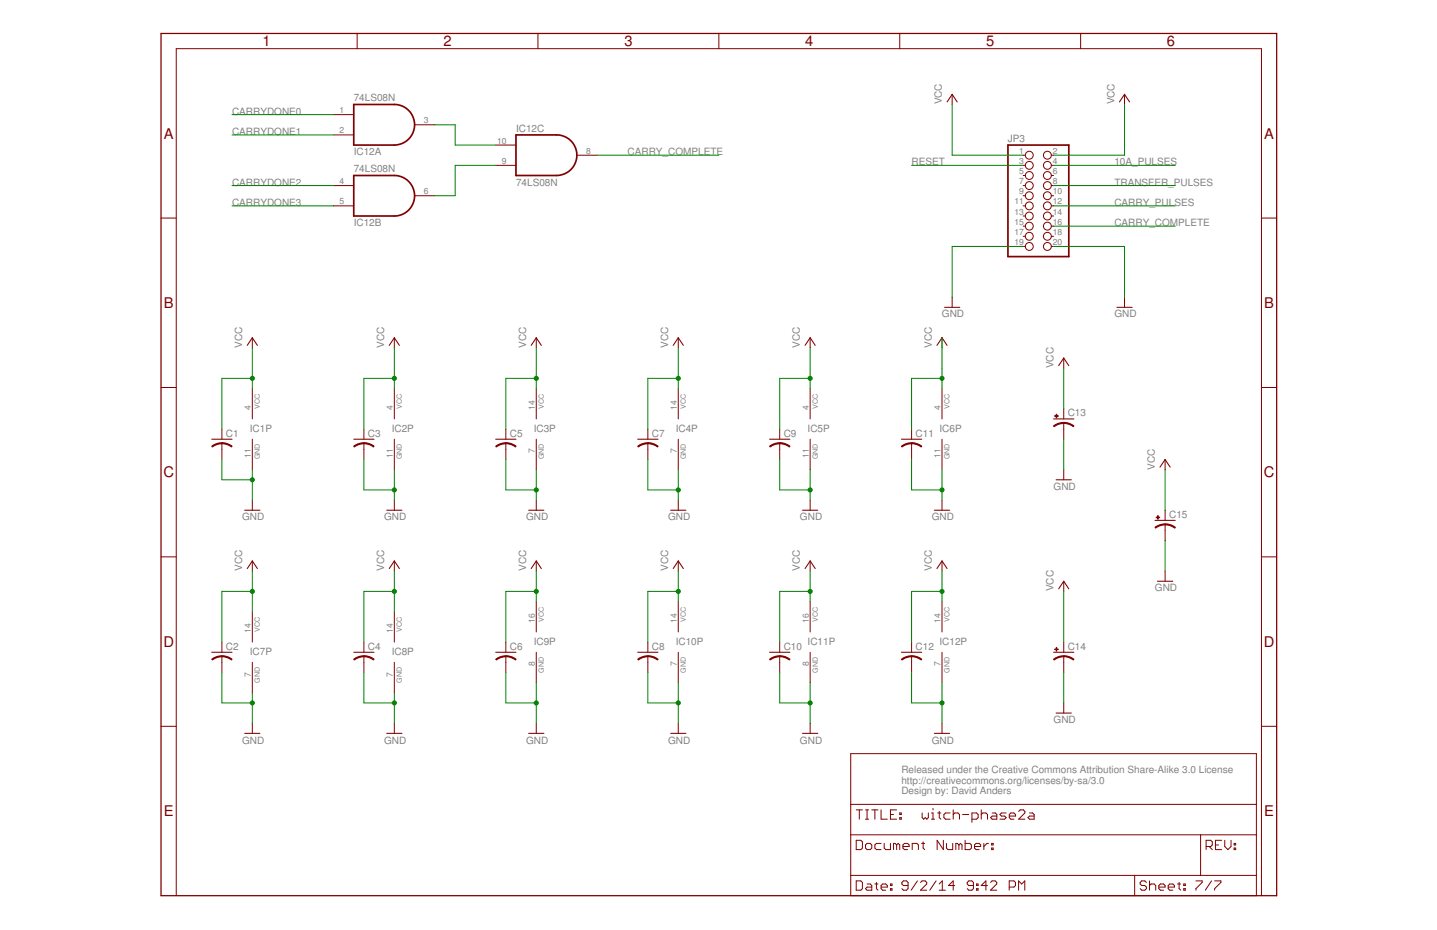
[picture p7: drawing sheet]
<svg xmlns="http://www.w3.org/2000/svg" width="432mm" height="279mm" viewBox="0 0 432 279" stroke-linecap="round" stroke-linejoin="round" font-family="sans-serif">
<path d="M48.4 10.1h335.2v259h-335.2z" fill="none" stroke="#800000" stroke-width=".38"/>
<g fill="none" stroke="#800000" stroke-width=".3">
<path d="M107.3 10.1v4.5M161.6 10.1v4.5M216 10.1v4.5M270.4 10.1v4.5M324.7 10.1v4.5M100.2 34.4h6.1M124.6 37.5h6.1M286.1 28.3v3.1M337.9 28.3v3.1M100.2 55.8h6.1M100.2 40.5h6.1M124.6 58.8h6.1"/>
<path d="M148.9 49.7h6.1M148.9 43.6h6.1M173.3 46.6h6.1M307.4 46.6h.7M307.4 49.7h.7M307.4 52.7h.7M307.4 55.8h.7M307.4 58.8h.7M315.9 46.6h.7M315.9 49.7h.7M315.9 52.7h.7M315.9 55.8h.7"/>
<path d="M315.9 58.8h.7M48.4 65.5h4.6M100.2 61.8h6.1M307.4 61.8h.7M307.4 64.9h.7M307.4 67.9h.7M307.4 71h.7M307.4 74h.7M315.9 61.8h.7M315.9 64.9h.7M315.9 67.9h.7M315.9 71h.7"/>
<path d="M315.9 74h.7M379.1 65.5h4.5M286.1 89.3v3M337.9 89.3v3M48.4 116.4h4.6M75.8 101.5v3M75.8 116.7v9.2M118.5 101.5v3M118.5 116.7v9.2M161.1 101.5v3M161.1 116.7v9.2M203.8 101.5v3"/>
<path d="M203.8 116.7v9.2M243.4 101.5v3M243.4 116.7v9.2M283.1 101.5v3M283.1 116.7v9.2M319.6 107.6v3M379.1 116.4h4.5M66.7 128.9v3.1M66.7 133.2v4.8M75.8 132v9.1M109.3 128.9v3.1M109.3 133.2v4.8"/>
<path d="M118.5 132v9.1M152 128.9v3.1M152 133.2v4.8M161.1 132v9.1M194.7 128.9v3.1M194.7 133.2v4.8M203.8 132v9.1M234.3 128.9v3.1M234.3 133.2v4.8M243.4 132v9.1M273.9 128.9v3.1M273.9 133.2v4.8"/>
<path d="M283.1 132v9.1M319.6 122.8v3.1M319.6 127.1v4.9M350.1 138v3.1M75.8 150.2v3.1M118.5 150.2v3.1M161.1 150.2v3.1M203.8 150.2v3.1M243.4 150.2v3.1M283.1 150.2v3.1M319.6 141.1v3M350.1 153.3v3"/>
<path d="M350.1 157.5v4.9M48.4 167.3h4.6M75.8 168.5v3.1M118.5 168.5v3.1M161.1 168.5v3.1M203.8 168.5v3.1M243.4 168.5v3.1M283.1 168.5v3.1M319.6 174.6v3.1M350.1 171.6v3M379.1 167.3h4.5M66.7 192.9v3.1"/>
<path d="M66.7 197.2v4.8M75.8 183.8v9.1M75.8 199v9.1M109.3 192.9v3.1M109.3 197.2v4.8M118.5 183.8v9.1M118.5 199v9.1M152 192.9v3.1M152 197.2v4.8M161.1 180.7v9.2M161.1 196v9.1M194.7 192.9v3.1"/>
<path d="M194.7 197.2v4.8M203.8 180.7v9.2M203.8 196v9.1M234.3 192.9v3.1M234.3 197.2v4.8M243.4 180.7v9.2M243.4 196v9.1M273.9 192.9v3.1M273.9 197.2v4.8M283.1 180.7v9.2M283.1 196v9.1M319.6 192.9v3.1"/>
<path d="M319.6 197.2v4.8M48.4 218.2h4.6M75.8 217.3v3M118.5 217.3v3M161.1 217.3v3M203.8 217.3v3M243.4 217.3v3M283.1 217.3v3M319.6 211.2v3M379.1 218.2h4.5M255.6 226.4h121.9v42.7h-121.9zM255.6 250.8h121.9"/>
<path d="M255.6 241.7h121.9M257.3 252.5h1.4l.4 .4v1.9l-.4 .4h-1.4zM257.3 243.3h1.8M258.2 243.3v2.8M260.1 253.9l.4-.5h1l.5 .5v.9l-.5 .4h-1l-.4-.4zM260.1 243.3h.9M260.1 246.1h.9M260.5 243.3v2.8M262 243.3h1.8M262.9 243.3v2.8M264.8 243.3v2.8h1.8M264.8 253.4h-1.4l-.5 .5v.9l.5 .4h1.4"/>
<path d="M265.7 253.4v1.4l.4 .4h1.5v-1.8M267.6 244.7h.9M269.4 253.9l.5-.5 .5 .5v1.3M269.4 243.3h-1.8v2.8h1.8M269.4 253.9l-.4-.5h-.5v1.8M269.4 253.9v1.3M270.4 244.2h.4v.5h-.4zM270.4 245.6h.4v.5h-.4zM271.3 254.3h1.9v-.4l-.5-.5h-.9l-.5 .5v.9l.5 .4h.9M274.1 255.2v-1.8h1.4l.5 .5v1.3M276.9 253.4h1M277.1 244.2v1.4l.5 .5 .4-.5 .5 .5 .5-.5v-1.4"/>
<path d="M277.4 252.9v1.9l.5 .4M279.9 246.1h.9M279.9 244.2h.5v1.9M280.4 242.8v.5M281.7 244.2h1M282.2 243.8v1.8l.5 .5M283.5 252.5v2.7l-1.9-2.7v2.7M284.4 253.4v1.4l.5 .4h1.4v-1.8M285.5 244.2h-1.4l-.5 .5v.9l.5 .5h1.4M286.4 243.3v2.8M286.4 244.7l.5-.5h.9l.5 .5v1.4M288.1 253.9l-.4-.5h-.5v1.8"/>
<path d="M288.1 253.9v1.3M288.1 253.9l.5-.5 .5 .5v1.3M289.2 244.7h1.9M290 252.5v2.7h1.4l.5-.4v-.9l-.5-.5h-1.4M292.1 246.1h1.4l.4-.5v-.9l-.4-.5h-1.4v2.9M292.8 254.3h1.9v-.4l-.5-.5h-.9l-.5 .5v.9l.5 .4h.9M294.9 244.7l.4-.5h.9l.5 .5v1.4M294.9 243.3v2.8M295.6 253.4v1.8M297 253.4h-.4l-1 .9M298 254.8h.4v.4h-.4zM298 253.4h.4v.5h-.4z"/>
<path d="M298.1 244.2h1l.4 .5v1.4h-1.4l-.4-.5 .4-.4h1.4M302.3 244.2h-1.4l-.4 .5 .4 .5h1l.4 .4-.4 .5h-1.4M303.3 245.2h1.8v-.5l-.4-.5h-1l-.4 .5v.9l.4 .5h1M306.1 243.8l.5-.5h.9l.5 .5v.4l-1.9 1.9h1.9M309.4 244.2h.9l.4 .5v1.4h-1.3l-.5-.5 .5-.4h1.3M360.8 250.8v12.2M362.4 254.3h1.4l.5-.4v-1l-.5-.4h-1.4v2.7M363.3 254.3l1 .9M365.2 253.9h1M367.1 252.5h-1.9v2.7h1.9M368 252.5v1.8l1 .9 .9-.9v-1.8M370.8 254.8h.5v.4h-.5z"/>
<path d="M370.8 253.4h.5v.5h-.5zM53 269.1v-254.5h326.1v254.5M255.6 263h121.9M257.3 264.6h1.4l.4 .5v1.9l-.4 .4h-1.4zM260.5 265.6h1l.5 .4v1.4h-1.5l-.4-.4 .4-.5h1.5M262.9 265.6h.9M263.4 265.1v1.9l.4 .4M264.8 266.5h1.8v-.5l-.5-.4h-.9l-.4 .4v1l.4 .4h.9M267.6 267h.4v.4h-.4zM267.6 265.6h.4v.4h-.4zM272.9 266h-1.4l-.5-.4v-.5l.5-.5h.9l.5 .5v1.9l-.5 .4h-.9l-.5-.4M275.7 264.6l-1.9 2.8"/>
<path d="M276.6 265.1l.5-.5h.9l.5 .5v.5l-1.9 1.8h1.9M281.3 264.6l-1.9 2.8M282.2 267.4h1.9M282.2 265.6l.9-1v2.8M286.9 266h-1.9l1.4-1.4v2.8M292.5 266h-1.4l-.5-.4v-.5l.5-.5h.9l.5 .5v1.9l-.5 .4h-.9l-.5-.4M293.4 267h.5v.4h-.5zM293.4 265.6h.5v.4h-.5zM296.7 266h-1.9l1.4-1.4v2.8M297.6 265.1l.5-.5h.9l.5 .5v.5l-1.9 1.8h1.9M303.3 266.5h1.4l.4-.5v-.9l-.4-.5h-1.4v2.8M306.1 267.4v-2.8l.9 1 .9-1v2.8"/>
<path d="M341 263v6.1M344.5 265.1l-.5-.5h-.9l-.5 .5v.5l.5 .4h.9l.5 .5v.5l-.5 .4h-.9l-.5-.4M345.4 266l.5-.4h.9l.5 .4v1.4M345.4 264.6v2.8M348.2 266.5h1.9v-.5l-.5-.4h-.9l-.5 .4v1l.5 .4h.9M351 266.5h1.9v-.5l-.5-.4h-.9l-.5 .4v1l.5 .4h.9M353.8 265.6h1M354.3 265.1v1.9l.5 .4M355.7 267h.5v.4h-.5zM355.7 265.6h.5v.4h-.5zM359.4 264.6h1.8v.5l-1.8 1.9v.4M364 264.6l-1.8 2.8"/>
<path d="M365 264.6h1.9v.5l-1.9 1.9v.4"/>
<circle cx="309.3" cy="49.7" r="1.19"/>
<circle cx="309.3" cy="55.8" r="1.19"/>
<circle cx="309.3" cy="52.7" r="1.19"/>
<circle cx="309.3" cy="46.6" r="1.19"/>
<circle cx="309.3" cy="58.8" r="1.19"/>
<circle cx="314.7" cy="46.6" r="1.19"/>
<circle cx="314.7" cy="55.8" r="1.19"/>
<circle cx="314.7" cy="58.8" r="1.19"/>
<circle cx="314.7" cy="49.7" r="1.19"/>
<circle cx="314.7" cy="52.7" r="1.19"/>
<circle cx="309.3" cy="64.9" r="1.19"/>
<circle cx="309.3" cy="67.9" r="1.19"/>
<circle cx="309.3" cy="74" r="1.19"/>
<circle cx="309.3" cy="61.8" r="1.19"/>
<circle cx="309.3" cy="71" r="1.19"/>
<circle cx="314.7" cy="61.8" r="1.19"/>
<circle cx="314.7" cy="71" r="1.19"/>
<circle cx="314.7" cy="64.9" r="1.19"/>
<circle cx="314.7" cy="67.9" r="1.19"/>
<circle cx="314.7" cy="74" r="1.19"/>
</g>
<path d="M106.3 31.4h12.2a6.1 6.1 0 0 1 6.1 6.1 6.1 6.1 0 0 1-6.1 6.1h-12.2zM106.3 52.7h12.2a6.1 6.1 0 0 1 6.1 6.1 6.1 6.1 0 0 1-6.1 6.1h-12.2zM155 40.5h12.2a6.1 6.1 0 0 1 6.1 6.1 6.1 6.1 0 0 1-6.1 6.1h-12.2zM302.9 43.6h18.3v33.5h-18.3z" fill="none" stroke="#800000" stroke-width=".51"/>
<g fill="none" stroke="#800000" stroke-width=".32">
<path d="M284.6 30.6l1.5-2.3 1.5 2.3M336.4 30.6l1.5-2.3 1.5 2.3M283.8 92.3h4.6M335.6 92.3h4.6M74.3 103.8l1.5-2.3 1.5 2.3M117 103.8l1.5-2.3 1.5 2.3M159.6 103.8l1.5-2.3 1.6 2.3M202.3 103.8l1.5-2.3 1.5 2.3M241.9 103.8l1.5-2.3 1.6 2.3M281.5 103.8l1.6-2.3 1.5 2.3M318.1 109.9l1.5-2.3 1.6 2.3M63.6 132h6.1"/>
<path d="M106.3 132h6.1M148.9 132h6.1M191.6 132h6.1M231.2 132h6.1M270.9 132h6.1M316.6 125.9h6.1M73.5 153.3h4.6M116.2 153.3h4.6M158.9 153.3h4.5M201.5 153.3h4.6M241.2 153.3h4.5M280.8 153.3h4.5"/>
<path d="M317.4 144.1h4.5M347 156.3h6.1M348.6 140.3l1.5-2.3 1.5 2.3M74.3 170.8l1.5-2.3 1.5 2.3M117 170.8l1.5-2.3 1.5 2.3M159.6 170.8l1.5-2.3 1.6 2.3M202.3 170.8l1.5-2.3 1.5 2.3M241.9 170.8l1.5-2.3 1.6 2.3M281.5 170.8l1.6-2.3 1.5 2.3M318.1 176.9l1.5-2.3 1.6 2.3M347.8 174.6h4.6M63.6 196h6.1"/>
<path d="M106.3 196h6.1M148.9 196h6.1M191.6 196h6.1M231.2 196h6.1M270.9 196h6.1M316.6 196h6.1M317.4 214.2h4.5M73.5 220.3h4.6M116.2 220.3h4.6M158.9 220.3h4.5M201.5 220.3h4.6M241.2 220.3h4.5"/>
<path d="M280.8 220.3h4.5"/>
</g>
<g fill="#800000" stroke="#800000" stroke-width=".3">
<path d="M319.6 197l1.9 .4 1.2 .7-.2 .2-1.6-.8-1.3-.2z" fill-rule="evenodd"/>
<path d="M316.6 198.1l1.7-.9 1.3-.2v.3l-1.8 .4-1 .6z" fill-rule="evenodd"/>
<path d="M319.6 126.9l1.4 .2 1.7 .9-.2 .2-1-.6-1.9-.4z" fill-rule="evenodd"/>
<path d="M316.6 128l1.2-.7 1.8-.4v.3l-1.2 .2-1.6 .8z" fill-rule="evenodd"/>
<path d="M66.7 197l1.9 .4 1.1 .7-.1 .2-1.7-.8-1.2-.2z" fill-rule="evenodd"/>
<path d="M63.6 198.1l1.7-.9 1.4-.2v.3l-1.8 .4-1.1 .6z" fill-rule="evenodd"/>
<path d="M109.3 197l1.9 .4 1.2 .7-.2 .2-1.6-.8-1.3-.2z" fill-rule="evenodd"/>
<path d="M106.3 198.1l1.7-.9 1.3-.2v.3l-1.8 .4-1 .6z" fill-rule="evenodd"/>
<path d="M152 197l1.9 .4 1.2 .7-.2 .2-1.7-.8-1.2-.2z" fill-rule="evenodd"/>
<path d="M148.9 198.1l1.8-.9 1.3-.2v.3l-1.8 .4-1.1 .6z" fill-rule="evenodd"/>
<path d="M194.7 197l1.9 .4 1.2 .7-.2 .2-1.7-.8-1.2-.2z" fill-rule="evenodd"/>
<path d="M191.6 198.1l1.7-.9 1.4-.2v.3l-1.8 .4-1.1 .6z" fill-rule="evenodd"/>
<path d="M234.3 197l1.9 .4 1.2 .7-.2 .2-1.7-.8-1.2-.2z" fill-rule="evenodd"/>
<path d="M231.2 198.1l1.7-.9 1.4-.2v.3l-1.8 .4-1.1 .6z" fill-rule="evenodd"/>
<path d="M273.9 197l1.9 .4 1.2 .7-.2 .2-1.7-.8-1.2-.2z" fill-rule="evenodd"/>
<path d="M270.9 198.1l1.7-.9 1.3-.2v.3l-1.8 .4-1.1 .6z" fill-rule="evenodd"/>
<path d="M66.7 133l1.3 .2 1.7 .8-.1 .3-1.1-.6-1.8-.4z" fill-rule="evenodd"/>
<path d="M63.6 134l1.2-.6 1.9-.4v.3l-1.3 .2-1.6 .8z" fill-rule="evenodd"/>
<path d="M109.3 133l1.4 .2 1.7 .8-.2 .3-1-.6-1.9-.4z" fill-rule="evenodd"/>
<path d="M106.3 134l1.2-.6 1.8-.4v.3l-1.2 .2-1.6 .8z" fill-rule="evenodd"/>
<path d="M152 133l1.4 .2 1.7 .8-.2 .3-1.1-.6-1.8-.4z" fill-rule="evenodd"/>
<path d="M148.9 134l1.2-.6 1.9-.4v.3l-1.2 .2-1.7 .8z" fill-rule="evenodd"/>
<path d="M194.7 133l1.3 .2 1.8 .8-.2 .3-1.1-.6-1.8-.4z" fill-rule="evenodd"/>
<path d="M191.6 134l1.2-.6 1.9-.4v.3l-1.2 .2-1.7 .8z" fill-rule="evenodd"/>
<path d="M234.3 133l1.4 .2 1.7 .8-.2 .3-1.1-.6-1.8-.4z" fill-rule="evenodd"/>
<path d="M231.2 134l1.2-.6 1.9-.4v.3l-1.2 .2-1.7 .8z" fill-rule="evenodd"/>
<path d="M273.9 133l1.4 .2 1.7 .8-.2 .3-1.1-.6-1.8-.4z" fill-rule="evenodd"/>
<path d="M270.9 134l1.1-.6 1.9-.4v.3l-1.2 .2-1.7 .8z" fill-rule="evenodd"/>
<path d="M350.1 157.4l1.9 .3 1.2 .7-.2 .3-1.7-.9-1.2-.1z" fill-rule="evenodd"/>
<path d="M347 158.4l1.2-.6 1.9-.4v.3l-1.8 .4-1.1 .6z" fill-rule="evenodd"/>
</g>
<g fill="#800000" stroke="#800000" stroke-width=".3">
<path d="M316.9 195h1.1v.2h-1.1z"/>
<path d="M317.4 194.5h.1v1.1h-.1z"/>
<path d="M316.9 124.9h1.1v.2h-1.1z"/>
<path d="M317.4 124.5h.1v1h-.1z"/>
<path d="M347.4 155.4h1.1v.1h-1.1z"/>
<path d="M347.9 154.9h.1v1.1h-.1z"/>
</g>
<g fill="none" stroke="#008000" stroke-width=".3">
<path d="M69.7 34.4h30.5M130.7 37.5h6.1v6.1h12.1M286.1 31.4v15.2h21.3M337.9 31.4v15.2h-21.3M69.7 55.8h30.5M69.7 40.5h30.5M148.9 49.7h-12.1v9.1h-6.1M179.4 46.6h36.6M273.9 49.7h33.5M316.6 49.7h36.5M316.6 55.8h36.5M69.7 61.8h30.5"/>
<path d="M307.4 74h-21.3v15.3M316.6 67.9h36.5M316.6 74h21.3v15.3M316.6 61.8h36.5M75.8 104.5v12.2M75.8 113.7h-9.1v15.2M118.5 113.7h-9.2v15.2M118.5 104.5v12.2M161.1 113.7h-9.1v15.2M161.1 104.5v12.2M203.8 113.7h-9.1v15.2M203.8 104.5v12.2"/>
<path d="M243.4 113.7h-9.1v15.2M243.4 104.5v12.2M283.1 113.7h-9.2v15.2M283.1 101.5v15.2M319.6 110.6v12.2M66.7 138v6.1h9.1M109.3 138v9.2h9.2M152 138v9.2h9.1M194.7 138v9.2h9.1M234.3 138v9.2h9.1M273.9 138v9.2h9.2M319.6 132v9.1"/>
<path d="M75.8 141.1v9.1M118.5 141.1v9.1M161.1 141.1v9.1M203.8 141.1v9.1M243.4 141.1v9.1M283.1 141.1v9.1M350.1 141.1v12.2M75.8 171.6v12.2M75.8 177.7h-9.1v15.2M118.5 171.6v12.2M118.5 177.7h-9.2v15.2M161.1 171.6v9.1"/>
<path d="M161.1 177.7h-9.1v15.2M203.8 171.6v9.1M203.8 177.7h-9.1v15.2M243.4 171.6v9.1M243.4 177.7h-9.1v15.2M283.1 171.6v9.1M283.1 177.7h-9.2v15.2M319.6 177.7v15.2M350.1 162.4v9.2M66.7 202v9.2h9.1M75.8 208.1v9.2M109.3 202v9.2h9.2"/>
<path d="M118.5 208.1v9.2M152 202v9.2h9.1M161.1 205.1v12.2M194.7 202v9.2h9.1M203.8 205.1v12.2M234.3 202v9.2h9.1M243.4 205.1v12.2M273.9 202v9.2h9.2M283.1 205.1v12.2M319.6 202v9.2"/>
</g>
<g fill="#008000" stroke="#008000" stroke-width=".3">
<circle cx="75.8" cy="113.7" r=".61"/>
<circle cx="118.5" cy="113.7" r=".61"/>
<circle cx="161.1" cy="113.7" r=".61"/>
<circle cx="203.8" cy="113.7" r=".61"/>
<circle cx="243.4" cy="113.7" r=".61"/>
<circle cx="283.1" cy="113.7" r=".61"/>
<circle cx="75.8" cy="177.7" r=".61"/>
<circle cx="118.5" cy="177.7" r=".61"/>
<circle cx="161.1" cy="177.7" r=".61"/>
<circle cx="203.8" cy="177.7" r=".61"/>
<circle cx="243.4" cy="177.7" r=".61"/>
<circle cx="283.1" cy="177.7" r=".61"/>
<circle cx="75.8" cy="144.1" r=".61"/>
<circle cx="118.5" cy="147.2" r=".61"/>
<circle cx="161.1" cy="147.2" r=".61"/>
<circle cx="203.8" cy="147.2" r=".61"/>
<circle cx="243.4" cy="147.2" r=".61"/>
<circle cx="283.1" cy="147.2" r=".61"/>
<circle cx="75.8" cy="211.2" r=".61"/>
<circle cx="118.5" cy="211.2" r=".61"/>
<circle cx="161.1" cy="211.2" r=".61"/>
<circle cx="203.8" cy="211.2" r=".61"/>
<circle cx="243.4" cy="211.2" r=".61"/>
<circle cx="283.1" cy="211.2" r=".61"/>
</g>
<g font-size="4.4" fill="#800000">
<text x="78.9" y="13.9">1</text>
<text x="133.3" y="13.9">2</text>
<text x="187.6" y="13.9">3</text>
<text x="242" y="13.9">4</text>
<text x="296.3" y="13.9">5</text>
<text x="350.7" y="13.9">6</text>
<text x="49.2" y="41.6">A</text>
<text x="379.9" y="41.6">A</text>
<text x="49.2" y="92.5">B</text>
<text x="379.9" y="92.5">B</text>
<text x="49.1" y="143.4">C</text>
<text x="379.8" y="143.4">C</text>
<text x="49.1" y="194.3">D</text>
<text x="379.8" y="194.3">D</text>
<text x="49.2" y="245.2">E</text>
<text x="379.9" y="245.2">E</text>
</g>
<g font-size="3" fill="#808080">
<text x="69.7" y="34.4">CARRYDONE0</text>
<text x="106.3" y="30.5">74LS08N</text>
<text x="283.1" y="31.4" transform="rotate(-90 283.1 31.4)">VCC</text>
<text x="334.9" y="31.4" transform="rotate(-90 334.9 31.4)">VCC</text>
<text x="69.7" y="40.5">CARRYDONE1</text>
<text x="155.1" y="39.8">IC12C</text>
<text x="106.3" y="46.5">IC12A</text>
<text x="188.6" y="46.6">CARRY_COMPLETE</text>
<text x="302.9" y="42.8">JP3</text>
<text x="106.3" y="51.8">74LS08N</text>
<text x="273.9" y="49.7">RESET</text>
<text x="334.9" y="49.7">10A_PULSES</text>
<text x="69.7" y="55.8">CARRYDONE2</text>
<text x="155.1" y="55.8">74LS08N</text>
<text x="334.9" y="55.8">TRANSFER_PULSES</text>
<text x="69.7" y="61.9">CARRYDONE3</text>
<text x="334.9" y="61.9">CARRY_PULSES</text>
<text x="106.3" y="67.8">IC12B</text>
<text x="334.9" y="68">CARRY_COMPLETE</text>
<text x="283.1" y="95.4">GND</text>
<text x="334.9" y="95.4">GND</text>
<text x="72.8" y="104.5" transform="rotate(-90 72.8 104.5)">VCC</text>
<text x="115.4" y="104.5" transform="rotate(-90 115.4 104.5)">VCC</text>
<text x="158.1" y="104.5" transform="rotate(-90 158.1 104.5)">VCC</text>
<text x="200.8" y="104.5" transform="rotate(-90 200.8 104.5)">VCC</text>
<text x="240.4" y="104.5" transform="rotate(-90 240.4 104.5)">VCC</text>
<text x="280" y="104.5" transform="rotate(-90 280 104.5)">VCC</text>
<text x="316.6" y="110.6" transform="rotate(-90 316.6 110.6)">VCC</text>
<text x="320.8" y="125.1">C13</text>
<text x="67.9" y="131.2">C1</text>
<text x="75.1" y="129.7">IC1P</text>
<text x="110.6" y="131.2">C3</text>
<text x="117.7" y="129.7">IC2P</text>
<text x="153.2" y="131.2">C5</text>
<text x="160.4" y="129.7">IC3P</text>
<text x="195.9" y="131.2">C7</text>
<text x="203.1" y="129.7">IC4P</text>
<text x="235.5" y="131.2">C9</text>
<text x="242.7" y="129.7">IC5P</text>
<text x="275.1" y="131.2">C11</text>
<text x="282.3" y="129.7">IC6P</text>
<text x="347.1" y="141.1" transform="rotate(-90 347.1 141.1)">VCC</text>
<text x="316.6" y="147.2">GND</text>
<text x="351.3" y="155.6">C15</text>
<text x="72.8" y="156.3">GND</text>
<text x="115.4" y="156.3">GND</text>
<text x="158.1" y="156.3">GND</text>
<text x="200.8" y="156.3">GND</text>
<text x="240.4" y="156.3">GND</text>
<text x="280" y="156.3">GND</text>
<text x="72.8" y="171.6" transform="rotate(-90 72.8 171.6)">VCC</text>
<text x="115.4" y="171.6" transform="rotate(-90 115.4 171.6)">VCC</text>
<text x="158.1" y="171.6" transform="rotate(-90 158.1 171.6)">VCC</text>
<text x="200.8" y="171.6" transform="rotate(-90 200.8 171.6)">VCC</text>
<text x="240.4" y="171.6" transform="rotate(-90 240.4 171.6)">VCC</text>
<text x="280" y="171.6" transform="rotate(-90 280 171.6)">VCC</text>
<text x="316.6" y="177.7" transform="rotate(-90 316.6 177.7)">VCC</text>
<text x="347.1" y="177.7">GND</text>
<text x="67.9" y="195.2">C2</text>
<text x="75.1" y="196.7">IC7P</text>
<text x="110.6" y="195.2">C4</text>
<text x="117.7" y="196.7">IC8P</text>
<text x="153.2" y="195.2">C6</text>
<text x="160.4" y="193.7">IC9P</text>
<text x="195.9" y="195.2">C8</text>
<text x="203.1" y="193.7">IC10P</text>
<text x="235.5" y="195.2">C10</text>
<text x="242.7" y="193.7">IC11P</text>
<text x="275.1" y="195.2">C12</text>
<text x="282.3" y="193.7">IC12P</text>
<text x="320.8" y="195.2">C14</text>
<text x="316.6" y="217.3">GND</text>
<text x="72.8" y="223.4">GND</text>
<text x="115.4" y="223.4">GND</text>
<text x="158.1" y="223.4">GND</text>
<text x="200.8" y="223.4">GND</text>
<text x="240.4" y="223.4">GND</text>
<text x="280" y="223.4">GND</text>
<text x="270.9" y="232.2">Released under the Creative Commons Attribution Share-Alike 3.0 License</text>
<text x="270.9" y="235.4">http://creativecommons.org/licenses/by-sa/3.0</text>
<text x="270.9" y="238.6">Design by: David Anders</text>
</g>
<g font-size="2.6" fill="#808080">
<text x="102" y="34">1</text>
<text x="102" y="40.1">2</text>
<text x="127.4" y="37.1">3</text>
<text x="149.4" y="43.1">10</text>
<text x="176.1" y="46.2">8</text>
<text x="306.2" y="46.2">1</text>
<text x="316.3" y="46.2">2</text>
<text x="150.8" y="49.2">9</text>
<text x="306.2" y="49.2">3</text>
<text x="306.2" y="52.3">5</text>
<text x="316.3" y="49.2">4</text>
<text x="316.3" y="52.3">6</text>
<text x="102" y="55.3">4</text>
<text x="127.4" y="58.4">6</text>
<text x="306.2" y="55.3">7</text>
<text x="306.2" y="58.4">9</text>
<text x="316.3" y="55.3">8</text>
<text x="316.3" y="58.4">10</text>
<text x="102" y="61.4">5</text>
<text x="304.8" y="61.4">11</text>
<text x="304.8" y="64.5">13</text>
<text x="316.3" y="61.4">12</text>
<text x="316.3" y="64.5">14</text>
<text x="304.8" y="67.5">15</text>
<text x="304.8" y="70.6">17</text>
<text x="316.3" y="67.5">16</text>
<text x="316.3" y="70.6">18</text>
<text x="304.8" y="73.6">19</text>
<text x="316.3" y="73.6">20</text>
<text x="75.4" y="123.1" transform="rotate(-90 75.4 123.1)">4</text>
<text x="118.1" y="123.1" transform="rotate(-90 118.1 123.1)">4</text>
<text x="160.7" y="123.1" transform="rotate(-90 160.7 123.1)">14</text>
<text x="203.4" y="123.1" transform="rotate(-90 203.4 123.1)">14</text>
<text x="243" y="123.1" transform="rotate(-90 243 123.1)">4</text>
<text x="282.6" y="123.1" transform="rotate(-90 282.6 123.1)">4</text>
<text x="75.4" y="137.6" transform="rotate(-90 75.4 137.6)">11</text>
<text x="118.1" y="137.6" transform="rotate(-90 118.1 137.6)">11</text>
<text x="160.7" y="136.2" transform="rotate(-90 160.7 136.2)">7</text>
<text x="203.4" y="136.2" transform="rotate(-90 203.4 136.2)">7</text>
<text x="243" y="137.6" transform="rotate(-90 243 137.6)">11</text>
<text x="282.6" y="137.6" transform="rotate(-90 282.6 137.6)">11</text>
<text x="75.4" y="190.1" transform="rotate(-90 75.4 190.1)">14</text>
<text x="118.1" y="190.1" transform="rotate(-90 118.1 190.1)">14</text>
<text x="160.7" y="187.1" transform="rotate(-90 160.7 187.1)">16</text>
<text x="203.4" y="187.1" transform="rotate(-90 203.4 187.1)">14</text>
<text x="243" y="187.1" transform="rotate(-90 243 187.1)">16</text>
<text x="282.6" y="187.1" transform="rotate(-90 282.6 187.1)">14</text>
<text x="75.4" y="203.2" transform="rotate(-90 75.4 203.2)">7</text>
<text x="118.1" y="203.2" transform="rotate(-90 118.1 203.2)">7</text>
<text x="160.7" y="200.2" transform="rotate(-90 160.7 200.2)">8</text>
<text x="203.4" y="200.2" transform="rotate(-90 203.4 200.2)">7</text>
<text x="243" y="200.2" transform="rotate(-90 243 200.2)">8</text>
<text x="282.6" y="200.2" transform="rotate(-90 282.6 200.2)">7</text>
</g>
<g font-size="2.1" fill="#808080">
<text x="78.1" y="122.8" transform="rotate(-90 78.1 122.8)">VCC</text>
<text x="120.8" y="122.8" transform="rotate(-90 120.8 122.8)">VCC</text>
<text x="163.4" y="122.8" transform="rotate(-90 163.4 122.8)">VCC</text>
<text x="206.1" y="122.8" transform="rotate(-90 206.1 122.8)">VCC</text>
<text x="245.7" y="122.8" transform="rotate(-90 245.7 122.8)">VCC</text>
<text x="285.3" y="122.8" transform="rotate(-90 285.3 122.8)">VCC</text>
<text x="78.1" y="138" transform="rotate(-90 78.1 138)">GND</text>
<text x="120.8" y="138" transform="rotate(-90 120.8 138)">GND</text>
<text x="163.4" y="138" transform="rotate(-90 163.4 138)">GND</text>
<text x="206.1" y="138" transform="rotate(-90 206.1 138)">GND</text>
<text x="245.7" y="138" transform="rotate(-90 245.7 138)">GND</text>
<text x="285.3" y="138" transform="rotate(-90 285.3 138)">GND</text>
<text x="78.1" y="189.9" transform="rotate(-90 78.1 189.9)">VCC</text>
<text x="120.8" y="189.9" transform="rotate(-90 120.8 189.9)">VCC</text>
<text x="163.4" y="186.8" transform="rotate(-90 163.4 186.8)">VCC</text>
<text x="206.1" y="186.8" transform="rotate(-90 206.1 186.8)">VCC</text>
<text x="245.7" y="186.8" transform="rotate(-90 245.7 186.8)">VCC</text>
<text x="285.3" y="186.8" transform="rotate(-90 285.3 186.8)">VCC</text>
<text x="163.4" y="202" transform="rotate(-90 163.4 202)">GND</text>
<text x="206.1" y="202" transform="rotate(-90 206.1 202)">GND</text>
<text x="245.7" y="202" transform="rotate(-90 245.7 202)">GND</text>
<text x="285.3" y="202" transform="rotate(-90 285.3 202)">GND</text>
<text x="78.1" y="205.1" transform="rotate(-90 78.1 205.1)">GND</text>
<text x="120.8" y="205.1" transform="rotate(-90 120.8 205.1)">GND</text>
</g>
</svg>
